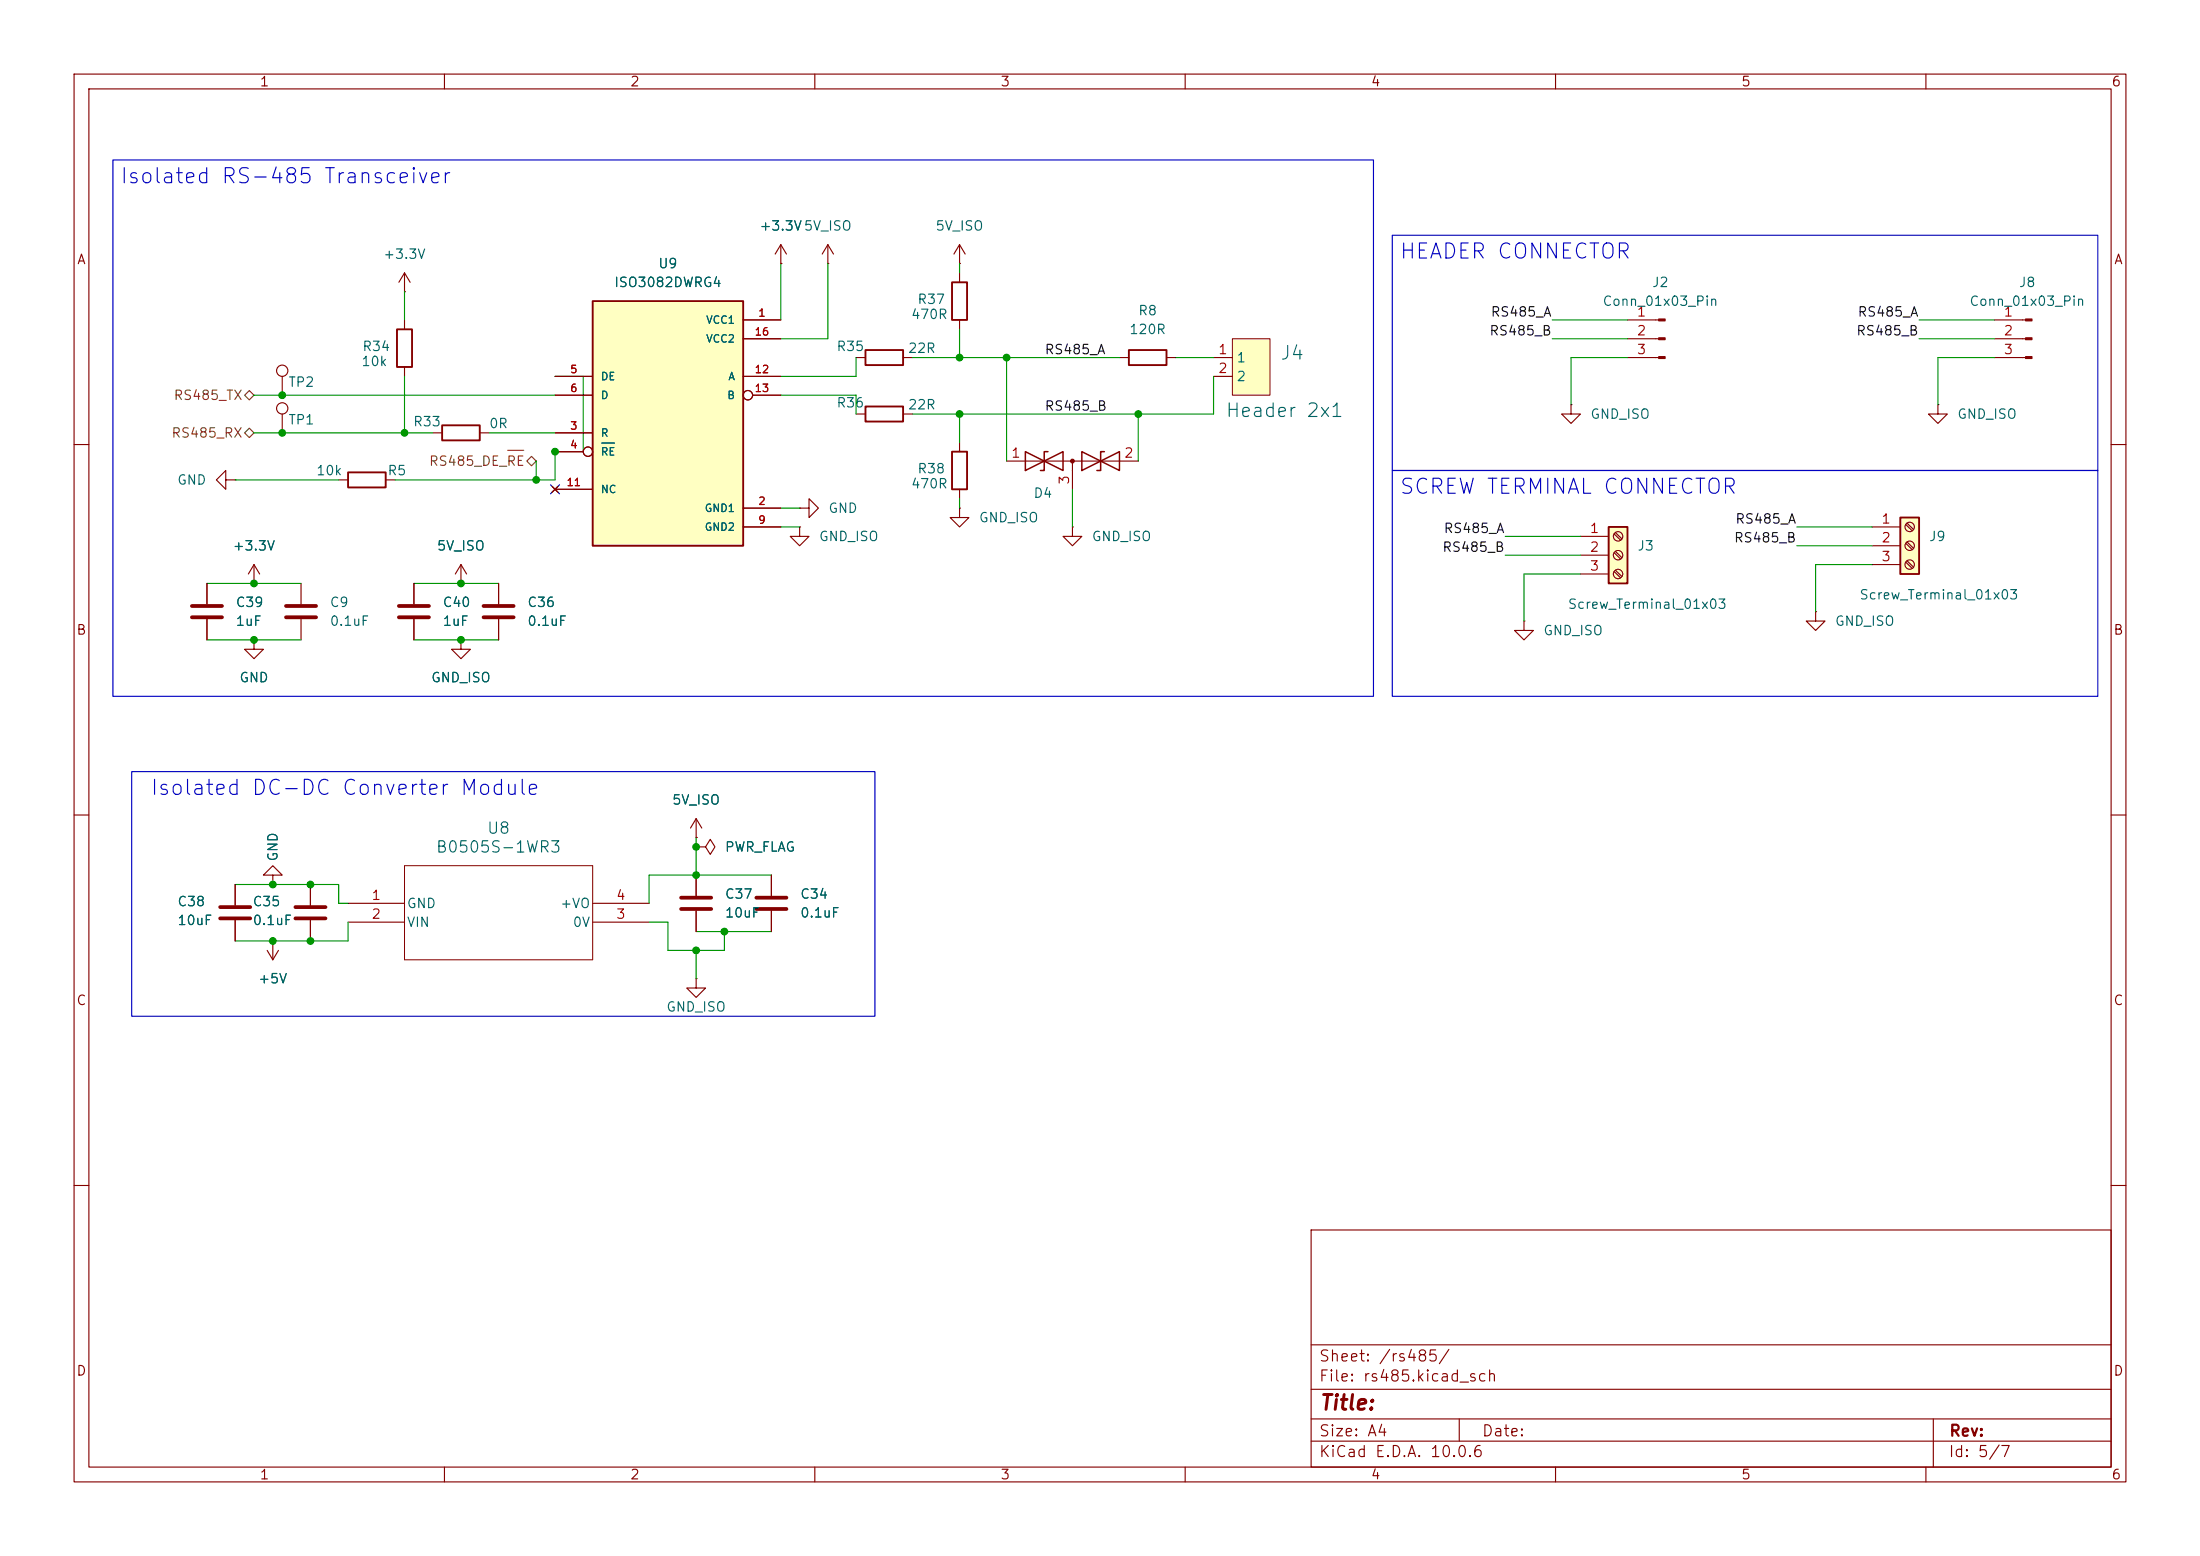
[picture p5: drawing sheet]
<svg xmlns="http://www.w3.org/2000/svg" width="297mm" height="210mm" viewBox="0 0 297 210" stroke-linecap="round" stroke-linejoin="round" font-family="sans-serif">
<g fill="none" stroke="#840000" stroke-width=".15">
<path d="M10 10h277v190h-277zM12 12h273v186h-273zM60 10v2M110 10v2M160 10v2M210 10v2M260 10v2M105.4 35.6h.1M105.4 33l-.8 1.3M105.4 33l.8 1.3M105.4 33v2.6M111.8 35.6h.1"/>
<path d="M111.8 33l-.8 1.3M111.8 33l.7 1.3M111.8 33v2.6M38.1 55.9v2.5M10 60h2M144.8 71.1v1.3h1.2l-1.2 1.3-1.3-1.3h1.3M144.8 71.1h.1M285 60h2M10 110h2M31.7 119.4v2.8M36.8 118.1h1.3l-1.3-1.3-1.2 1.3h1.2v1.3M36.8 119.4h.1"/>
<path d="M94 113h.1M94 110.5l-.8 1.3M94 110.5l.7 1.3M94 110.5v2.5M285 110h2M31.7 124.2v2.8M36.1 128.3l.7 1.2M36.8 127h.1M36.8 127v2.5M37.6 128.3l-.8 1.2M10 160h2M177 166h108v32h-108z"/>
<path d="M285 160h2M60 198v2M110 198v2M160 198v2M177 194.5h108M177 191.5h108M177 187.5h108M177 181.5h108M197 191.5v3M210 198v2M260 198v2M261 191.5v6.5"/>
<circle cx="38.1" cy="55.1" r=".76"/>
</g>
<path d="M29.7 122.4h4.1M29.7 124h4.1" fill="none" stroke="#840000" stroke-width=".51"/>
<path d="M217.2 71.1h2.5v7.6h-2.5z" fill="#ffffc2"/>
<path d="M128.5 38.1h2.1v5.1h-2.1zM59.7 57.4h5.1v2h-5.1zM116.8 54.9h5.1v2h-5.1zM116.8 47.2h5.1v2.1h-5.1zM152.4 47.2h5.1v2.1h-5.1zM128.5 61h2.1v5h-2.1zM217.2 71.1h2.5v7.6h-2.5z" fill="none" stroke="#840000" stroke-width=".25"/>
<g fill="none" stroke="#840000" stroke-width=".15">
<path d="M129.5 36.8v1.3M58.4 58.4h1.3M64.8 58.4h1.2M115.6 48.3h1.2M115.6 55.9h1.2M121.9 48.3h1.3M121.9 55.9h1.3M129.5 43.2v1.3M129.5 59.7v1.3M151.1 48.3h1.3M157.5 48.3h1.2M212.1 54.6v1.3h1.3l-1.3 1.3-1.3-1.3h1.3"/>
<path d="M212.1 54.6h.1M219.7 48.3h4.2M219.7 43.2h4.2M219.7 45.7h4.2M261.6 54.6v1.3h1.3l-1.3 1.3-1.3-1.3h1.3M261.6 54.6h.1M269.2 48.3h4.3M269.2 43.2h4.3M269.2 45.7h4.3M30.5 64.8v-1.3l-1.3 1.3 1.3 1.2v-1.2h1.2M31.7 64.8h.1M107.9 71.1v1.3h1.3l-1.3 1.3-1.2-1.3h1.2"/>
<path d="M107.9 71.1h.1M107.9 68.6h1.3v-1.3l1.3 1.3-1.3 1.3v-1.3M107.9 68.6h.1M129.5 68.6v1.3h1.3l-1.3 1.2-1.2-1.2h1.2M129.5 68.6h.1M129.5 66v1.3M135.9 62.2h17.8M144.8 62.2v3.8M213.4 72.4h3.8M213.4 74.9h3.8M213.4 77.5h3.8M217.9 72.1l.9 .8"/>
<path d="M217.9 74.6l.9 .8M217.9 77.1l.9 .9M218.1 71.9l.8 .8M218.1 74.4l.8 .9M218.1 77l.8 .8M34.3 86.4v1.2h1.3l-1.3 1.3-1.3-1.3h1.3M34.3 86.4h.1M205.7 83.8v1.3h1.3l-1.3 1.3-1.2-1.3h1.2M205.7 83.8h.1M245.1 82.6v1.2h1.3l-1.3 1.3-1.3-1.3h1.3M245.1 82.6h.1M41.9 119.4v2.8"/>
<path d="M94 114.3h1.2l.7-1 .6 1-.6 1-.7-1M94 114.3h.1M94 118.1v2.8M104.1 118.1v2.8M41.9 124.2v2.8M47 121.9h7.6M47 124.5h7.6M80 121.9h7.6M80 124.5h7.6M94 132.1v1.3h1.2l-1.2 1.2-1.3-1.2h1.3M94 132.1h.1M94 122.9v2.8"/>
<path d="M104.1 122.9v2.8"/>
<circle cx="218.4" cy="74.9" r=".63"/>
<circle cx="218.4" cy="77.5" r=".63"/>
<circle cx="218.4" cy="72.4" r=".63"/>
</g>
<path d="M39.9 122.4h4M39.9 124h4M91.9 121.2h4.1M91.9 122.7h4.1M102.1 121.2h4.1M102.1 122.7h4.1" fill="none" stroke="#840000" stroke-width=".51"/>
<path d="M54.6 116.8h25.4v12.7h-25.4z" fill="none" stroke="#840000" stroke-width=".14"/>
<path d="M138.4 61v2.5l5.1-2.5v2.5zM141.5 61h-.5v2.5h-.5M146 61l5.1 2.5v-2.5l-5.1 2.5zM149.1 61h-.5v2.5h-.5" fill="none" stroke="#840000" stroke-width=".2"/>
<g fill="#840000" stroke="#840000" stroke-width=".15">
<path d="M223.9 43.1h.9v.2h-.9z"/>
<path d="M223.9 45.6h.9v.2h-.9z"/>
<path d="M223.9 48.1h.9v.3h-.9z"/>
<path d="M273.5 43.1h.8v.2h-.8z"/>
<path d="M273.5 45.6h.8v.2h-.8z"/>
<path d="M273.5 48.1h.8v.3h-.8z"/>
<circle cx="144.8" cy="62.2" r=".25"/>
</g>
<path d="M256.5 69.9h2.6v7.6h-2.6z" fill="#ffffc2"/>
<path d="M47 63.8h5.1v2h-5.1zM256.5 69.9h2.6v7.6h-2.6z" fill="none" stroke="#840000" stroke-width=".25"/>
<g fill="none" stroke="#840000" stroke-width=".15">
<path d="M129.5 35.6h.1M129.5 33l-.7 1.3M129.5 33l.8 1.3M129.5 33v2.6M34.3 78.7h.1M34.3 76.2l-.8 1.3M34.3 76.2l.8 1.3M34.3 76.2v2.5M45.7 64.8h1.3M52.1 64.8h1.2M62.2 78.7h.1M62.2 76.2l-.7 1.3"/>
<path d="M62.2 76.2l.8 1.3M62.2 76.2v2.5M252.7 71.1h3.8M252.7 73.7h3.8M252.7 76.2h3.8M257.3 70.8l.8 .8M257.3 73.3l.8 .9M257.3 75.9l.8 .8M257.5 70.6l.8 .9M257.5 73.2l.8 .8M257.5 75.7l.8 .8"/>
<circle cx="257.8" cy="73.7" r=".63"/>
<circle cx="257.8" cy="71.1" r=".63"/>
<circle cx="257.8" cy="76.2" r=".63"/>
</g>
<path d="M166.4 45.7h5v7.6h-5z" fill="#ffffc2"/>
<path d="M166.4 45.7h5v7.6h-5z" fill="none" stroke="#800000" stroke-width=".14"/>
<path d="M54.6 39.4h.1M54.6 36.8l-.8 1.3M54.6 36.8l.8 1.3M54.6 36.8v2.6M163.8 48.3h2.6M163.8 50.8h2.6" fill="none" stroke="#840000" stroke-width=".15"/>
<path d="M80 40.6h20.3v33.1h-20.3z" fill="#ffffc2"/>
<path d="M53.6 44.5h2v5h-2zM80 40.6h20.3v33.1h-20.3z" fill="none" stroke="#840000" stroke-width=".25"/>
<g fill="none" stroke="#840000" stroke-width=".15">
<path d="M105.4 35.6h.1M38.1 50.8v2.5M54.6 43.2v1.3M54.6 49.5v1.3M74.9 58.4h5.1M74.9 50.8h5.1M74.9 53.3h5.1M100.3 43.2h5.1M100.3 50.8h5.1M100.3 45.7h5.1M101.6 53.3h3.8M27.9 78.7v2.8"/>
<path d="M34.3 78.7h.1M40.6 78.7v2.8M55.9 78.7v2.8M62.2 78.7h.1M67.3 78.7v2.8M74.5 65.7l.8 .7M74.9 61h3.8M74.9 66h5.1M75.3 65.7l-.8 .7M100.3 68.6h5.1M100.3 71.1h5.1M27.9 83.6v2.8"/>
<path d="M34.3 86.4h.1M40.6 83.6v2.8M55.9 83.6v2.8M62.2 86.4v1.2h1.3l-1.3 1.3-1.2-1.3h1.2M62.2 86.4h.1M67.3 83.6v2.8M31.7 119.4v2.8M36.8 119.4h.1M41.9 119.4v2.8M94 113h.1M94 114.3h.1M94 118.1v2.8"/>
<path d="M104.1 118.1v2.8M31.7 124.2v2.8M36.8 127h.1M41.9 124.2v2.8M94 122.9v2.8M104.1 122.9v2.8"/>
<circle cx="38.1" cy="50" r=".76"/>
<circle cx="101" cy="53.3" r=".63"/>
<circle cx="79.4" cy="61" r=".63"/>
</g>
<path d="M81.2 59.8h1.8" fill="none" stroke="#006464" stroke-width=".15"/>
<path d="M25.9 81.8h4.1M25.9 83.3h4.1M38.6 81.8h4.1M38.6 83.3h4.1M53.8 81.8h4.1M53.8 83.3h4.1M65.3 81.8h4M65.3 83.3h4" fill="none" stroke="#840000" stroke-width=".51"/>
<path d="M33 58.4l.7-.6 .6 .6-.6 .7zM33 53.3l.7-.6 .6 .6-.6 .7zM68.5 60.8h2.2M71.1 62.2l.7-.6 .6 .6-.6 .7z" fill="none" stroke="#725600" stroke-width=".15"/>
<g fill="none" stroke="#009600" stroke-width=".15">
<path d="M54.6 39.4v3.8M105.4 35.6v7.6M111.8 35.6v10.1h-6.4M129.5 35.6v1.2M34.3 58.4h24.1M34.3 53.3h40.6M54.6 50.8v7.6M66 58.4h8.9M74.9 50.8h3.8v10.2h-3.8v3.8h-21.6M105.4 53.3h10.2v2.6M115.6 48.3v2.5h-10.2M123.2 48.3h27.9"/>
<path d="M129.5 44.5v3.8M129.5 55.9v3.8M135.9 48.3v13.9M153.7 55.9v6.3M158.7 48.3h5.1M163.8 50.8v5.1h-40.6M209.5 45.7h10.2M209.5 43.2h10.2M219.7 48.3h-7.6v6.3M259.1 45.7h10.1M259.1 43.2h10.1M269.2 48.3h-7.6v6.3"/>
<path d="M27.9 78.7h12.7M31.7 64.8h14M55.9 78.7h11.4M72.4 62.2v2.6M105.4 71.1h2.5M105.4 68.6h2.5M129.5 67.3v1.3M144.8 66v5.1M203.2 72.4h10.2M203.2 74.9h10.2M213.4 77.5h-7.7v6.3M242.6 71.1h10.1"/>
<path d="M242.6 73.7h10.1M252.7 76.2h-7.6v6.4M27.9 86.4h12.7M55.9 86.4h11.4M31.7 119.4h14v2.5h1.3M94 113v5.1M104.1 118.1h-16.5v3.8M47 124.5v2.5h-15.3M87.6 124.5h2.6v3.8h7.6v-2.6M94 128.3v3.8M94 125.7h10.1"/>
</g>
<path d="M74.3 65.4l1.2 1.2M75.5 65.4l-1.2 1.2" fill="none" stroke="#000084" stroke-width=".15"/>
<path d="M15.2 21.6h170.2v72.4h-170.2zM188 31.8h95.2v31.7h-95.2zM188 63.5h95.2v30.5h-95.2zM17.8 104.1h100.3v33.1h-100.3z" fill="none" stroke="#0000c2" stroke-width=".15"/>
<g fill="#009600" stroke="#009600" stroke-width=".14">
<circle cx="41.9" cy="119.4" r=".46"/>
<circle cx="41.9" cy="127" r=".46"/>
<circle cx="36.8" cy="127" r=".46"/>
<circle cx="36.8" cy="119.4" r=".46"/>
<circle cx="94" cy="114.3" r=".46"/>
<circle cx="94" cy="128.3" r=".46"/>
<circle cx="97.8" cy="125.7" r=".46"/>
<circle cx="94" cy="118.1" r=".46"/>
<circle cx="38.1" cy="53.3" r=".46"/>
<circle cx="72.4" cy="64.8" r=".46"/>
<circle cx="54.6" cy="58.4" r=".46"/>
<circle cx="38.1" cy="58.4" r=".46"/>
<circle cx="34.3" cy="78.7" r=".46"/>
<circle cx="34.3" cy="86.4" r=".46"/>
<circle cx="62.2" cy="78.7" r=".46"/>
<circle cx="62.2" cy="86.4" r=".46"/>
<circle cx="74.9" cy="61" r=".46"/>
<circle cx="153.7" cy="55.9" r=".46"/>
<circle cx="129.5" cy="48.3" r=".46"/>
<circle cx="135.9" cy="48.3" r=".46"/>
<circle cx="129.5" cy="55.9" r=".46"/>
</g>
<g font-size="2" fill="#0000c2">
<text x="16.1" y="25.3">Isolated RS-485 Transceiver</text>
<text x="188.8" y="35.4">HEADER CONNECTOR</text>
<text x="188.8" y="67.2">SCREW TERMINAL CONNECTOR</text>
<text x="20.2" y="107.8">Isolated DC-DC Converter Module</text>
</g>
<text font-size="2" fill="#840000" x="178" y="190.8">Title:</text>
<g font-size="1.8" fill="#006464">
<text x="172.7" y="49">J4</text>
<text x="165.3" y="56.8">Header 2x1</text>
</g>
<g font-size="1.5" fill="#006464">
<text x="65.6" y="112.9">U8</text>
<text x="58.7" y="115.5">B0505S-1WR3</text>
</g>
<g font-size="1.5" fill="#840000">
<text x="178" y="184.1">Sheet: /rs485/</text>
<text x="178" y="186.8">File: rs485.kicad_sch</text>
<text x="178" y="197">KiCad E.D.A. 10.0.6</text>
<text x="178" y="194.2">Size: A4</text>
<text x="200" y="194.2">Date:</text>
<text x="263" y="197">Id: 5/7</text>
<text x="263" y="194.2">Rev:</text>
</g>
<g font-size="1.3" fill="#840000">
<text x="35" y="12">1</text>
<text x="85" y="12">2</text>
<text x="135" y="12">3</text>
<text x="185" y="12">4</text>
<text x="235" y="12">5</text>
<text x="285" y="12">6</text>
<text x="10.3" y="36">A</text>
<text x="285.3" y="36">A</text>
<text x="10.2" y="86">B</text>
<text x="285.2" y="86">B</text>
<text x="10.2" y="136">C</text>
<text x="285.2" y="136">C</text>
<text x="10.2" y="186">D</text>
<text x="285.2" y="186">D</text>
<text x="35" y="200">1</text>
<text x="85" y="200">2</text>
<text x="135" y="200">3</text>
<text x="185" y="200">4</text>
<text x="235" y="200">5</text>
<text x="285" y="200">6</text>
</g>
<g font-size="1.3" fill="#006464">
<text x="51.6" y="35.3">+3.3V</text>
<text x="102.4" y="31.4">+3.3V5V_ISO</text>
<text x="102.4" y="31.4">+3.3V</text>
<text x="126.2" y="31.4">5V_ISO</text>
<text x="82.8" y="39.1">ISO3082DWRG4</text>
<text x="88.8" y="36.5">U9</text>
<text x="123.8" y="41.3">R37</text>
<text x="216.3" y="41.6">Conn_01x03_Pin</text>
<text x="222.9" y="39.1">J2</text>
<text x="265.8" y="41.6">Conn_01x03_Pin</text>
<text x="272.5" y="39.1">J8</text>
<text x="48.8" y="47.7">R34</text>
<text x="112.8" y="47.7">R35</text>
<text x="122.5" y="48">22R</text>
<text x="122.9" y="43.4">470R</text>
<text x="152.4" y="45.4">120R</text>
<text x="153.6" y="42.9">R8</text>
<text x="38.8" y="52.5">TP2</text>
<text x="48.7" y="49.7">10k</text>
<text x="166.9" y="49.2">1</text>
<text x="166.9" y="51.8">2</text>
<text x="38.8" y="57.6">TP1</text>
<text x="55.7" y="57.9">R33</text>
<text x="65.9" y="58.1">0R</text>
<text x="112.8" y="55.3">R36</text>
<text x="122.5" y="55.6">22R</text>
<text x="214.6" y="56.8">GND_ISO</text>
<text x="264.1" y="56.8">GND_ISO</text>
<text x="23.8" y="65.7">GND</text>
<text x="42.6" y="64.5">10k</text>
<text x="52.2" y="64.5">R5</text>
<text x="123.8" y="64.2">R38</text>
<text x="111.7" y="69.5">GND</text>
<text x="122.9" y="66.2">470R</text>
<text x="132.1" y="70.8">GND_ISO</text>
<text x="139.4" y="67.5">D4</text>
<text x="31.3" y="74.6">+3.3V</text>
<text x="58.9" y="74.6">5V_ISO</text>
<text x="110.5" y="73.4">GND_ISO</text>
<text x="147.3" y="73.4">GND_ISO</text>
<text x="221" y="74.6">J3</text>
<text x="260.3" y="73.4">J9</text>
<text x="31.7" y="82.2">C39</text>
<text x="44.4" y="82.2">C9</text>
<text x="59.7" y="82.2">C40</text>
<text x="71.1" y="82.2">C36</text>
<text x="211.6" y="82.5">Screw_Terminal_01x03</text>
<text x="250.9" y="81.2">Screw_Terminal_01x03</text>
<text x="31.7" y="84.8">1uF</text>
<text x="44.4" y="84.8">0.1uF</text>
<text x="59.7" y="84.8">1uF</text>
<text x="71.1" y="84.8">0.1uF</text>
<text x="208.3" y="86.1">GND_ISO</text>
<text x="247.6" y="84.8">GND_ISO</text>
<text x="32.2" y="92.4">GND</text>
<text x="58.1" y="92.4">GND_ISO</text>
<text x="90.6" y="108.9">5V_ISO</text>
<text x="37.8" y="116.4" transform="rotate(-90 37.8 116.4)">GND</text>
<text x="97.8" y="115.3">PWR_FLAG</text>
<text x="23.9" y="122.6">C38</text>
<text x="23.9" y="125.2">10uF</text>
<text x="34" y="122.6">C35</text>
<text x="34" y="125.2">0.1uF</text>
<text x="54.8" y="122.9">GND</text>
<text x="54.8" y="125.4">VIN</text>
<text x="75.5" y="122.9">+VO</text>
<text x="77.2" y="125.4">0V</text>
<text x="97.8" y="121.6">C37</text>
<text x="97.8" y="124.2">10uF</text>
<text x="107.9" y="121.6">C34</text>
<text x="107.9" y="124.2">0.1uF</text>
<text x="34.8" y="133">+5V</text>
<text x="89.9" y="136.9">GND_ISO</text>
</g>
<g font-size="1.3" fill="#0f0f0f">
<text x="201" y="45.6">RS485_B</text>
<text x="201.2" y="43.1">RS485_A</text>
<text x="250.5" y="45.6">RS485_B</text>
<text x="250.7" y="43.1">RS485_A</text>
<text x="140.9" y="48.1">RS485_A</text>
<text x="140.9" y="55.8">RS485_B</text>
<text x="234.2" y="71">RS485_A</text>
<text x="194.6" y="74.8">RS485_B</text>
<text x="194.8" y="72.3">RS485_A</text>
<text x="234" y="73.5">RS485_B</text>
</g>
<g font-size="1.3" fill="#a90000">
<text x="220.9" y="43">1</text>
<text x="220.9" y="45.6">2</text>
<text x="270.4" y="43">1</text>
<text x="270.4" y="45.6">2</text>
<text x="164.4" y="48.1">1</text>
<text x="164.4" y="50.7">2</text>
<text x="220.9" y="48.1">3</text>
<text x="270.4" y="48.1">3</text>
<text x="136.4" y="62.1">1</text>
<text x="144.6" y="65.5" transform="rotate(-90 144.6 65.5)">3</text>
<text x="151.7" y="62.1">2</text>
<text x="253.9" y="71">1</text>
<text x="214.5" y="72.3">1</text>
<text x="214.5" y="74.8">2</text>
<text x="214.5" y="77.3">3</text>
<text x="253.9" y="73.5">2</text>
<text x="253.9" y="76.1">3</text>
<text x="50.1" y="121.8">1</text>
<text x="50.1" y="124.3">2</text>
<text x="83.1" y="121.8">4</text>
<text x="83.1" y="124.3">3</text>
</g>
<g font-size="1.3" fill="#725600">
<text x="23" y="59.4">RS485_RX</text>
<text x="23.3" y="54.3">RS485_TX</text>
<text x="57.8" y="63.2">RS485_DE_RE</text>
</g>
<g font-size="1" fill="#006464">
<text x="95.2" y="43.9">VCC1</text>
<text x="95.2" y="46.5">VCC2</text>
<text x="81" y="51.6">DE</text>
<text x="98.2" y="51.6">A</text>
<text x="81" y="59.2">R</text>
<text x="81" y="54.1">D</text>
<text x="98.1" y="54.1">B</text>
<text x="81" y="61.7">RE</text>
<text x="81" y="66.8">NC</text>
<text x="95" y="69.3">GND1</text>
<text x="95" y="71.9">GND2</text>
</g>
<g font-size="1" fill="#a90000">
<text x="101.8" y="45.5">16</text>
<text x="102.3" y="43">1</text>
<text x="76.9" y="50.6">5</text>
<text x="76.9" y="53.2">6</text>
<text x="101.8" y="50.6">12</text>
<text x="101.8" y="53.2">13</text>
<text x="76.9" y="58.2">3</text>
<text x="76.4" y="65.9">11</text>
<text x="76.9" y="60.8">4</text>
<text x="102.3" y="68.4">2</text>
<text x="102.3" y="70.9">9</text>
</g>
</svg>
